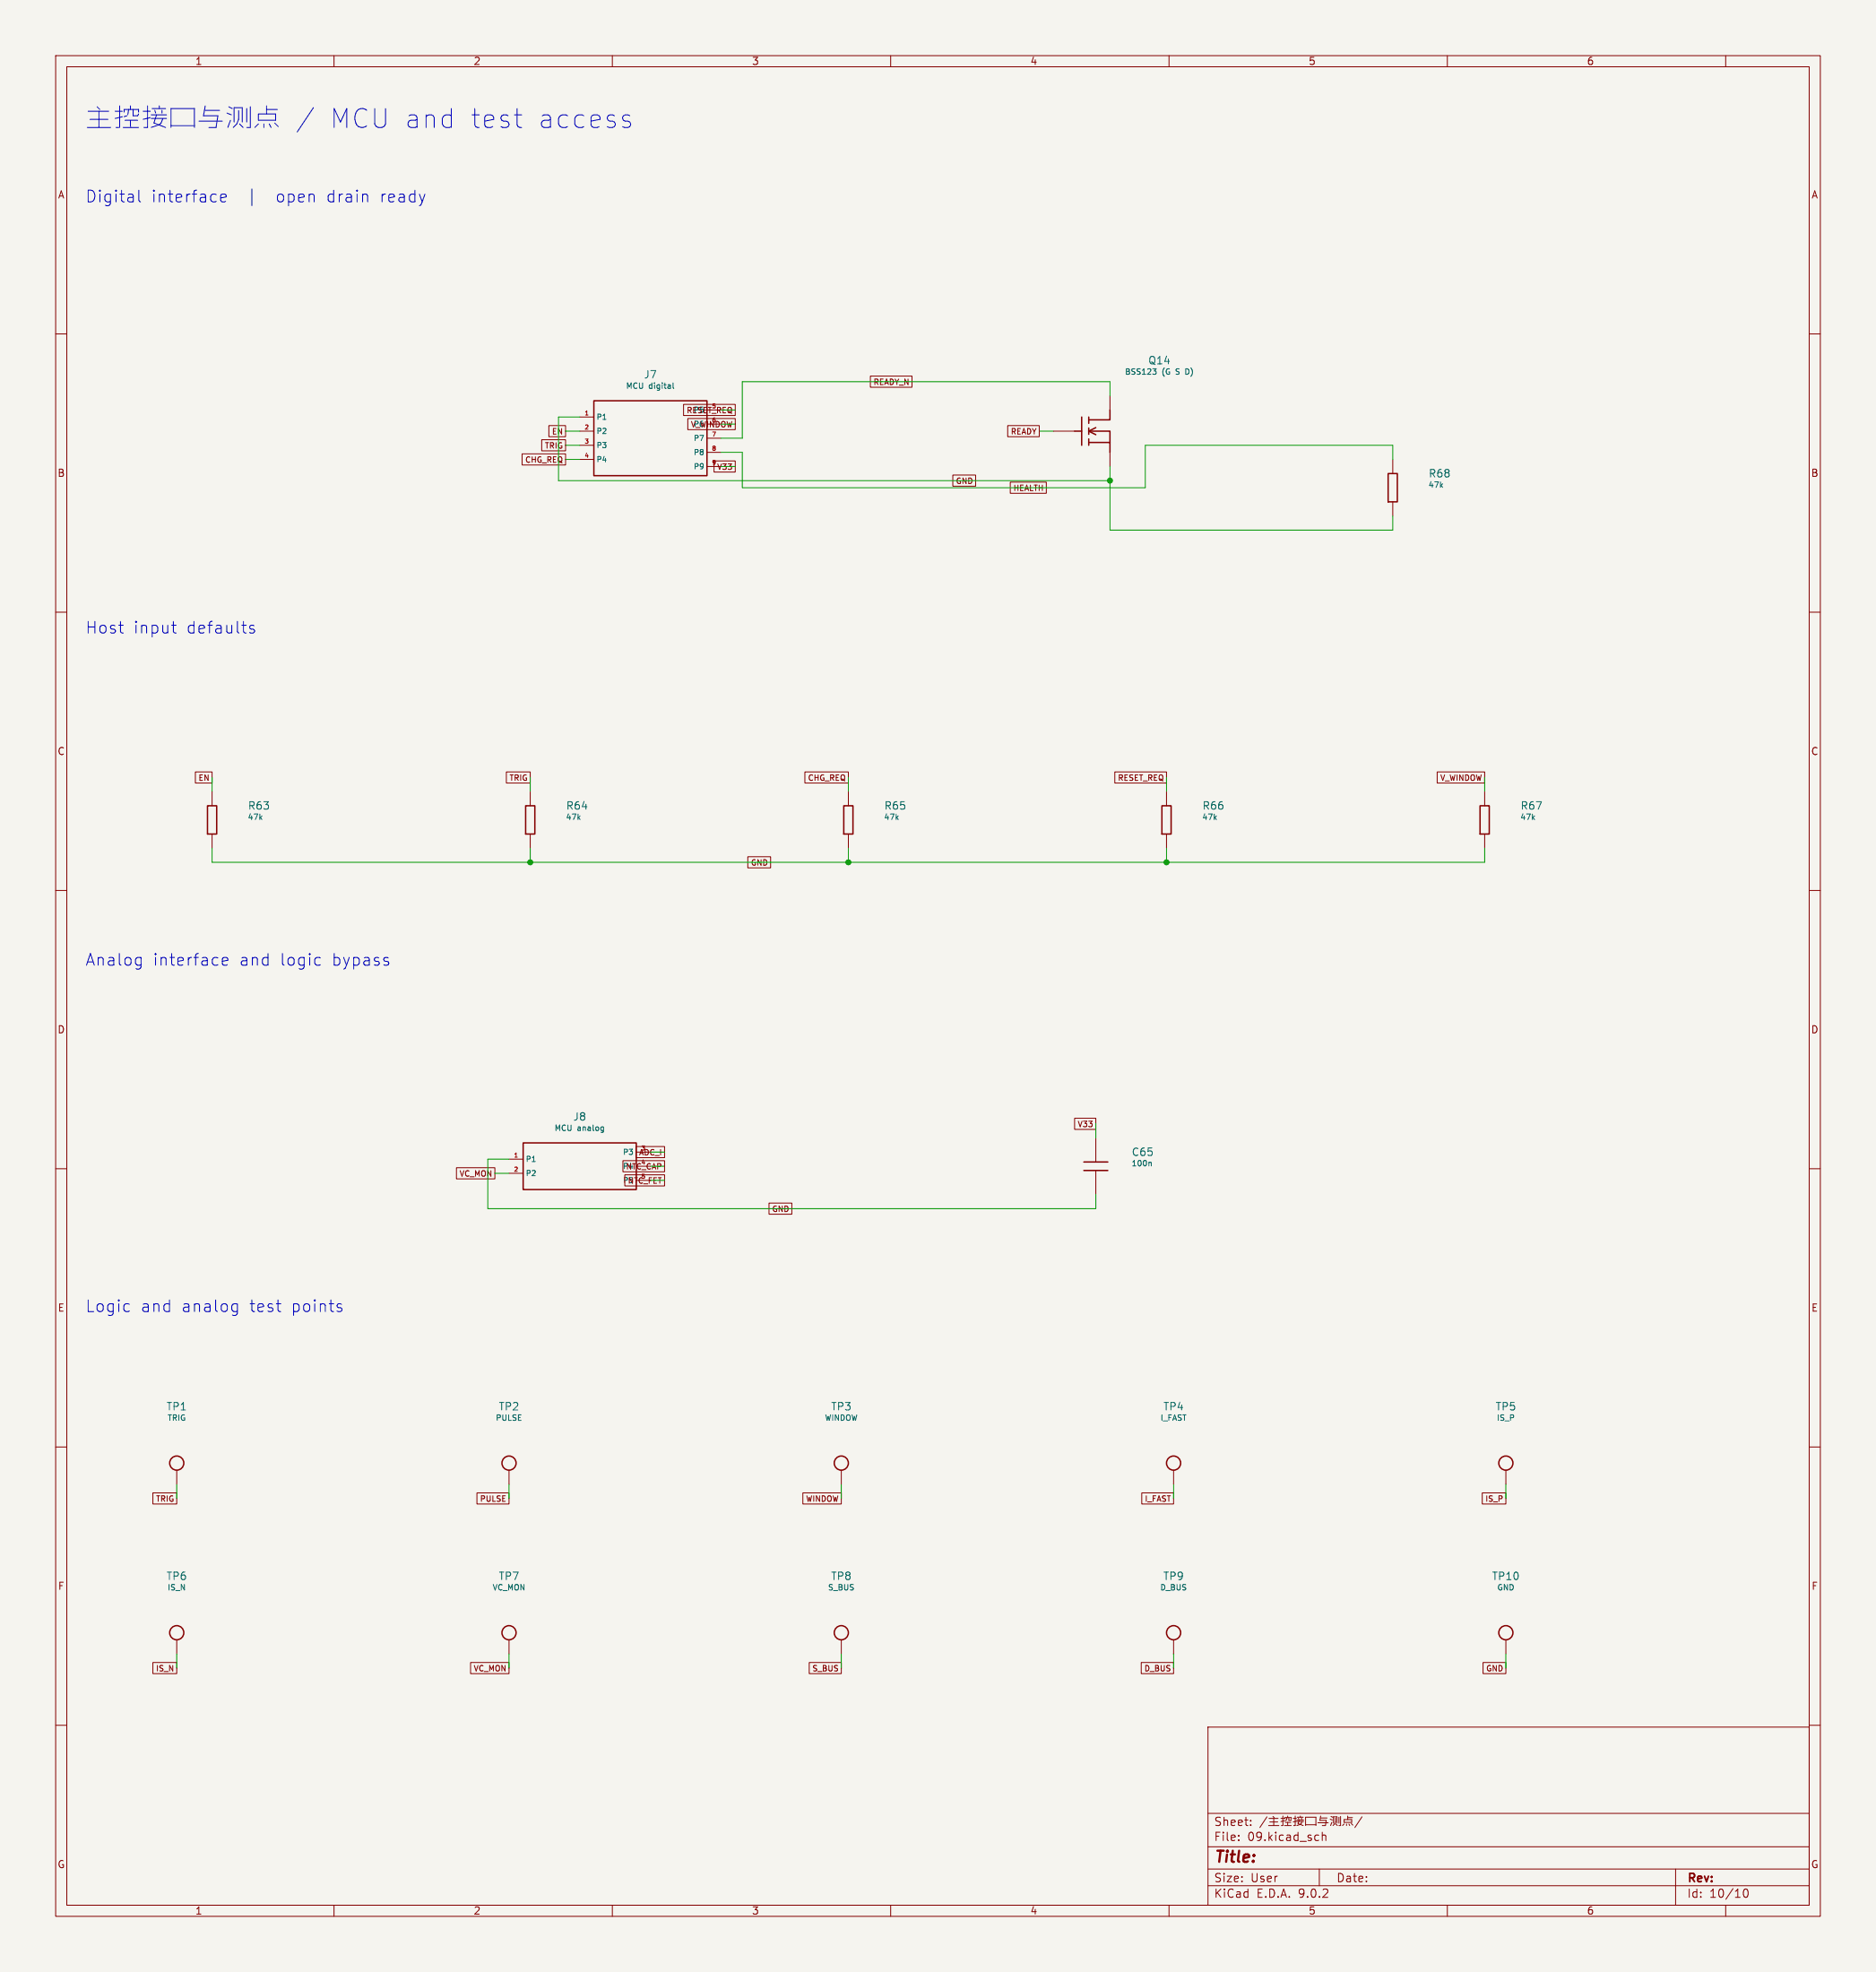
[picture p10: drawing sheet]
<svg xmlns="http://www.w3.org/2000/svg" width="337mm" height="354mm" viewBox="0 0 337 354" stroke-linecap="round" stroke-linejoin="round" font-family="sans-serif">
<path d="M0 0h337v354.3h-337z" fill="#f5f4ef" stroke="#f5f4ef" stroke-width=".16"/>
<g fill="none" stroke="#840000" stroke-width=".16">
<path d="M10 10h317v334.3h-317zM12 12h313v330.3h-313zM60 10v2M110 10v2M160 10v2M210 10v2M260 10v2M310 10v2M10 60h2M97.3 79h4.3v2h-4.3zM98.6 76.5h3v2h-3zM104.1 77.5h2.6"/>
<path d="M104.1 74.9h2.6M122.8 72.7h9.3v2h-9.3zM123.6 75.2h8.5v2h-8.5zM127 73.7h2.5M127 76.2h2.5M127 78.7h2.5M156.4 67.6h7.4v2h-7.4zM181 76.5h5.7v2h-5.7zM189.2 77.5h3.8M199.4 71.1v2.6M325 60h2M93.8 81.5h7.8v2.1h-7.8z"/>
<path d="M104.1 80h2.6M104.1 82.6h2.6M127 81.3h2.5M127 83.8h2.5M128.3 82.8h3.8v2h-3.8zM171.2 85.4h4.1v2h-4.1zM181.5 86.6h6.5v2h-6.5zM199.4 81.3v2.5M250.2 82.6v2.5M250.2 90.2v2.5M10 110h2M325 110h2"/>
<path d="M35.1 138.7h3v2h-3zM91 138.7h4.2v2h-4.2zM144.6 138.7h7.8v2h-7.8zM200.3 138.7h9.2v2h-9.2zM258.2 138.7h8.5v2h-8.5zM38.1 142.2v2.6M38.1 149.9v2.5M95.2 142.2v2.6M95.2 149.9v2.5M134.3 153.9h4.1v2h-4.1zM152.4 142.2v2.6M152.4 149.9v2.5"/>
<path d="M209.5 142.2v2.6M209.5 149.9v2.5M266.7 142.2v2.6M266.7 149.9v2.5M10 160h2M325 160h2M10 210h2M82 209.8h6.9v2h-6.9zM91.4 208.3h2.6M91.4 210.8h2.6M111.9 208.5h7.5v2.1h-7.5zM112.2 211.1h7.2v2h-7.2z"/>
<path d="M114.2 206h5.2v2h-5.2zM114.3 207h2.5M114.3 209.6h2.5M114.3 212.1h2.5M138.1 216.2h4.1v2h-4.1zM193 200.9h3.8v2h-3.8zM196.8 204.5v4.3M196.8 210.3v4.3M325 210h2M10 260h2M27.5 268.2h4.2v2h-4.2zM31.7 264.2v2.5"/>
<path d="M85.7 268.2h5.7v2h-5.7zM91.4 264.2v2.5M144.2 268.2h6.9v2h-6.9zM151.1 264.2v2.5M205.1 268.2h5.7v2h-5.7zM210.8 264.2v2.5M266.3 268.2h4.2v2h-4.2zM270.5 264.2v2.5M325 260h2M27.5 298.7h4.2v2h-4.2zM31.7 294.6v2.6M84.5 298.7h6.9v2h-6.9z"/>
<path d="M91.4 294.6v2.6M145.4 298.7h5.7v2h-5.7zM151.1 294.6v2.6M205 298.7h5.8v2h-5.8zM210.8 294.6v2.6M266.4 298.7h4.1v2h-4.1zM270.5 294.6v2.6M10 310h2M217 310.3h108v32h-108zM325 310h2M217 338.8h108M217 335.8h108"/>
<path d="M217 331.8h108M217 325.8h108M222.5 330.6v.1M222.5 329.8v.1M224.7 327.9v.1M224.7 327.1v.1M227.6 326.4l-1.3 2M227.9 328h1.8M228 326.7h1.6M228.1 327.4h1.4M228.7 326.4l.2 .2M228.8 326.7v1.3"/>
<path d="M230.1 326.7h.6M230.2 328h.2M230.5 326.3v1.7M230.7 327.2l-.6 .1M230.7 328h1.3M230.8 326.8v-.2h1.2v.2M230.9 327.4h1M231 327.1l-.2 .1M231.2 326.6l-.1 .4M231.3 326.3v.3M231.3 327.4v.5M231.5 326.6v.5h.4l.1-.2"/>
<path d="M232.3 326.7h.6M232.7 326.3v1.7h-.3M232.9 327.2l-.6 .2M233 327h1.2M233 327.3h1.2M233 326.5h1.1M233.2 326.7l.1 .2M233.4 327l-.2 .7 .9 .3M233.6 326.3v.2M233.8 326.7v.2M233.9 327.3l-.3 .5-.6 .2M234.5 328v-1.5h1.9v1.5"/>
<path d="M234.5 327.9h1.9M236.7 327.5h1.9M236.7 329.7l.2 .1M236.9 330.6l-.2 .1M237 335.8v3M237.2 326.3l-.1 .8h1.1l-.1 .9h-.6M237.2 326.7h1.2M237.5 329.2v1.5M237.5 329.9l.2-.2 .4 .1 .1 .9M239 326.9l.3 .1M239.1 326.4l.3 .1M239.2 327.4l-.2 .6"/>
<path d="M239.5 327.6v-1.2h.7v1.2M239.9 326.7v.7l-.4 .6M240 327.7l.2 .3M240.5 326.5v1.1M240.8 326.4v1.6h-.3M241.5 326.9h1.3v.5h-1.3zM241.5 327.7l-.3 .3M241.9 327.7v.3M242.1 326.6h.9M242.1 326.3v.6M242.3 327.7l.2 .3M242.7 327.7l.3 .2"/>
<path d="M244.7 326.4l-1.3 2M301 335.8v6.5M313.3 339.6l.4-.2a.94 .94 0 0 1 0 1.5l-.3-.1-.2-.2v-.6zM60 342.3v2M110 342.3v2M160 342.3v2M210 342.3v2M260 342.3v2M310 342.3v2"/>
</g>
<g fill="none" stroke="#840000" stroke-width=".25">
<path d="M106.7 72h20.3v13.5h-20.3zM193 77.5h1.3M194.3 74.9v5.1M195.6 79.5h3.8v1.8M195.6 77.5h3.8v2M195.6 74.9v1.2M195.6 76.9v1.1M195.6 78.9v1.1M196.8 76.8l-1.2 .7 1.2 .6M199.4 73.7v1.7h-3.8M249.4 85.1h1.6v5.1h-1.6zM37.3 144.8h1.6v5.1h-1.6z"/>
<path d="M94.4 144.8h1.7v5.1h-1.7zM151.6 144.8h1.6v5.1h-1.6zM208.7 144.8h1.7v5.1h-1.7zM265.9 144.8h1.6v5.1h-1.6zM94 205.4h20.3v8.3h-20.3zM194.7 208.8h4.3M194.7 210.3h4.3"/>
<circle cx="31.7" cy="262.9" r="1.27"/>
<circle cx="91.4" cy="262.9" r="1.27"/>
<circle cx="151.1" cy="262.9" r="1.27"/>
<circle cx="210.8" cy="262.9" r="1.27"/>
<circle cx="270.5" cy="262.9" r="1.27"/>
<circle cx="31.7" cy="293.4" r="1.27"/>
<circle cx="91.4" cy="293.4" r="1.27"/>
<circle cx="151.1" cy="293.4" r="1.27"/>
<circle cx="210.8" cy="293.4" r="1.27"/>
<circle cx="270.5" cy="293.4" r="1.27"/>
</g>
<path d="M120.9 68.8v.9l.2 .1M207.5 66.6l.2 .2v.3l-.2 .2M207.7 66.3l-.3 .3M213.3 66.3h-.3v1h.3M108.3 202.5h.1M108.4 202.5v.8l-.1 .1M108.4 203.1h-.1M206.5 208.8l.3 .2v.5" fill="none" stroke="#006464" stroke-width=".16"/>
<g fill="none" stroke="#009600" stroke-width=".16">
<path d="M101.6 77.5h2.5M104.1 74.9h-3.8v11.5h99.1M129.5 76.2h2.6M129.5 73.7h2.6M186.7 77.5h2.5M199.4 71.1v-2.5h-66.1v10.1h-3.8M101.6 82.6h2.5M101.6 80h2.5M129.5 83.8h2.6M129.5 81.3h3.8v6.3h72.4v-7.6h44.5v2.6M199.4 83.8v11.5h50.8v-2.6M38.1 139.7v2.5"/>
<path d="M95.2 139.7v2.5M152.4 139.7v2.5M209.5 139.7v2.5M266.7 139.7v2.5M38.1 152.4v2.5h228.6v-2.5M95.2 152.4v2.5M152.4 152.4v2.5M209.5 152.4v2.5M88.9 210.8h2.5M91.4 208.3h-3.8v8.9h109.2v-2.6M116.8 207h2.6M116.8 209.6h2.6"/>
<path d="M116.8 212.1h2.6M196.8 201.9v2.6M31.7 266.7v2.5M91.4 266.7v2.5M151.1 266.7v2.5M210.8 266.7v2.5M270.5 266.7v2.5M31.7 297.2v2.5M91.4 297.2v2.5M151.1 297.2v2.5M210.8 297.2v2.5M270.5 297.2v2.5"/>
</g>
<g fill="none" stroke="#0000c2" stroke-width=".16">
<path d="M15.8 20h3.7M17.4 19.2l.5 .5M17.8 20v2.9M20.7 20h1.3M21.5 19v3.9M23.1 19.7l-.2 .9M23.4 19v.7M23.9 19.7v1.1h.8l.2-.3M25.7 20h1.3M26.5 19v3.9h-.6M27.3 19.5h2.4M27.8 19.8l.2 .5"/>
<path d="M28.6 19v.5M29.1 19.8v.5M36.9 19l-.4 1.8h2.6l-.3 2.1h-1.3M36.9 19.8h2.6M41.1 19.2l.6 .3M42.9 19.8v1.6l-.4 .9-.6 .6M44.3 19.5v2.4M45 19.2v3.7h-.7M47.9 19.7h1.9M47.9 19v1.5M56.3 19.3l-2.9 4.4M65.9 19.8a1.18 1.18 0 0 0-2 .5 1.8 1.8 0 0 0 1 2.6l.8-.2 .2-.1"/>
<path d="M67.3 19.5v2.8l.3 .4 .4 .2h.6l.3-.2 .4-.4v-2.8M81.1 19.5v3.4M92.9 19.5v2.9l.2 .3 .6 .2M15.7 22.9h4.2M16.1 21.4h3.3M20.8 22.9h.5M22 21l-1.3 .3M22.1 22.9h2.8M22.3 20.2v-.5h2.6v.5M22.5 21.6h2.2M22.8 20.8l-.5 .2M23.4 21.6v1.1"/>
<path d="M24.9 34.2v1.8l.3 .3M27 21.1l-1.3 .3M27.2 20.6h2.7M27.2 21.3h2.7M28.1 20.6l-.5 1.5 2.1 .8M29.3 21.3l-.4 .8-.3 .3-1.4 .5M30.7 22.9v-3.4h4.2v3.4M30.7 22.6h4.2M35.7 21.8h4.2M39.6 35.6l1-.2-.1-.4-.6-.1-.3 .3 .1 1 .2 .1 .6-.1M40.8 20.3l.8 .3M41.4 21.6l-.5 1.3"/>
<path d="M42.1 21.9v-2.6h1.4v2.6M43 22.3l.7 .6M45.2 34v3M46.4 20.5h3.1v1.1h-3.1zM46.4 22.3l-.6 .6M47.4 22.3v.6M48.4 22.3l.3 .6M49.3 22.1l.7 .6M60 22.9v-3.4l1.2 2.4 1.1-2.4v3.4M65.9 35l.1 .2v1.1M73.5 20.8l.3-.2h.6l.4 .2 .1 .3v1.8M74.9 21.4l-.3 .2h-.8a.67 .67 0 0 0-.5 .7 .67 .67 0 0 0 .5 .6h.8l.3-.2"/>
<path d="M76.5 21a.84 .84 0 0 1 1.5 .1v1.8M76.5 20.6v2.3M81.1 20.8l-.4-.2h-.6l-.5 .4-.1 .3v1l.3 .4 .3 .2h.6l.4-.2M92.4 20.6h1.3M113.1 20.8l-.3-.2h-.5l-.3 .2-.2 .3 .2 .5 1.1 .3 .2 .4-.2 .4-.3 .2h-.6l-.4-.2M30.8 112.3h.8M31.1 113.4l.1 .2 .4 .1M45.6 112.4l-.5-.1-.3 .3 .1 .3 .7 .2 .1 .2-.1 .3-.2 .1-.6-.1M25.1 172l.2 .1M25.3 172v1.7l-.2 .3M25.3 173.3l-.2 .1M39.9 172.7l1-.2-.1-.4-.6-.1-.3 .3 .1 1 .2 .1 .6-.1"/>
<path d="M56.9 172l.6 .1M57.5 173.3l-.6 .1M69.7 172.8l.1 .2-.1 .3M23 234.3l.2 .1M23.2 235.6l-.2 .1M42 234.3l.6 .1M42.6 234.3v1.7a.57 .57 0 0 1-.7 .4M42.6 235.6l-.6 .1M49.6 234.3h.8M50.2 235.7h.2M60.8 235l.5 .1 .1 .3-.3 .3h-.4M60.8 234.3l.5 .1"/>
</g>
<g fill="#009600" stroke="#009600" stroke-width=".16">
<circle cx="95.2" cy="154.9" r=".46"/>
<circle cx="152.4" cy="154.9" r=".46"/>
<circle cx="209.5" cy="154.9" r=".46"/>
<circle cx="199.4" cy="86.4" r=".46"/>
</g>
<g font-size="4.7" fill="#0000c2">
<text x="83.5" y="23.3">test</text>
<text x="95.4" y="23.3">access</text>
</g>
<g font-size="2.9" fill="#0000c2">
<text x="15.2" y="36.6">Digital</text>
<text x="27.1" y="36.6">interface</text>
<text x="49.5" y="36.6">open</text>
<text x="58.7" y="36.6">drain</text>
<text x="68.3" y="36.6">ready</text>
<text x="15.2" y="114.1">Host</text>
<text x="23.9" y="114.1">input</text>
<text x="33.4" y="114.1">defaults</text>
<text x="15.2" y="173.7">Analog</text>
<text x="27.4" y="173.7">interface</text>
<text x="42.9" y="173.7">and</text>
<text x="50.3" y="173.7">logic</text>
<text x="59.6" y="173.7">bypass</text>
<text x="15.2" y="236">Logic</text>
<text x="25.2" y="236">and</text>
<text x="32.5" y="236">analog</text>
<text x="44.8" y="236">test</text>
<text x="52.3" y="236">points</text>
</g>
<text font-size="2.8" fill="#840000" x="218" y="335.2">Title:</text>
<g font-size="2.1" fill="#840000">
<text x="218" y="328.3">Sheet:</text>
<text x="218" y="331">File:</text>
<text x="224.1" y="331">09.kicad_sch</text>
<text x="218" y="341.2">KiCad</text>
<text x="218" y="338.4">Size:</text>
<text x="224.7" y="338.4">User</text>
<text x="225.7" y="341.2">E.D.A.</text>
<text x="233.3" y="341.2">9.0.2</text>
<text x="240" y="338.4">Date:</text>
<text x="303" y="338.6">Rev:</text>
<text x="303" y="341.2">Id:</text>
<text x="307.1" y="341.2">10/10</text>
</g>
<g font-size="1.9" fill="#006464">
<text x="206.2" y="65.7">Q14</text>
<text x="115.6" y="68.2">J7</text>
<text x="256.6" y="86">R68</text>
<text x="44.5" y="145.7">R63</text>
<text x="101.6" y="145.7">R64</text>
<text x="158.8" y="145.7">R65</text>
<text x="215.9" y="145.7">R66</text>
<text x="273.1" y="145.7">R67</text>
<text x="102.9" y="201.6">J8</text>
<text x="203.2" y="207.9">C65</text>
<text x="29.8" y="253.6">TP1</text>
<text x="89.5" y="253.6">TP2</text>
<text x="149.2" y="253.6">TP3</text>
<text x="208.9" y="253.6">TP4</text>
<text x="268.6" y="253.6">TP5</text>
<text x="29.8" y="284.1">TP6</text>
<text x="89.5" y="284.1">TP7</text>
<text x="149.2" y="284.1">TP8</text>
<text x="208.9" y="284.1">TP9</text>
<text x="267.9" y="284.1">TP10</text>
</g>
<g font-size="1.8" fill="#840000">
<text x="35" y="11.9">1</text>
<text x="85" y="11.9">2</text>
<text x="135" y="11.9">3</text>
<text x="185" y="11.9">4</text>
<text x="235" y="11.9">5</text>
<text x="285" y="11.9">6</text>
<text x="10.3" y="35.9">A</text>
<text x="325.3" y="35.9">A</text>
<text x="10.3" y="85.9">B</text>
<text x="325.3" y="85.9">B</text>
<text x="10.3" y="135.9">C</text>
<text x="325.3" y="135.9">C</text>
<text x="10.3" y="185.9">D</text>
<text x="325.3" y="185.9">D</text>
<text x="10.3" y="235.9">E</text>
<text x="325.3" y="235.9">E</text>
<text x="10.3" y="285.9">F</text>
<text x="325.3" y="285.9">F</text>
<text x="10.3" y="335.9">G</text>
<text x="325.3" y="335.9">G</text>
<text x="35" y="344.2">1</text>
<text x="85" y="344.2">2</text>
<text x="135" y="344.2">3</text>
<text x="185" y="344.2">4</text>
<text x="235" y="344.2">5</text>
<text x="285" y="344.2">6</text>
</g>
<g font-size="1.4" fill="#006464">
<text x="112.4" y="70.1">MCU</text>
<text x="116.6" y="70.1">digital</text>
<text x="202" y="67.5">BSS123</text>
<text x="208.8" y="67.5">(G</text>
<text x="211.5" y="67.5">S</text>
<text x="213.4" y="67.5">D)</text>
<text x="256.5" y="87.9">47k</text>
<text x="44.4" y="147.5">47k</text>
<text x="101.6" y="147.5">47k</text>
<text x="158.7" y="147.5">47k</text>
<text x="215.9" y="147.5">47k</text>
<text x="273" y="147.5">47k</text>
<text x="99.5" y="203.4">MCU</text>
<text x="103.7" y="203.4">analog</text>
<text x="203.2" y="209.8">100n</text>
<text x="30" y="255.5">TRIG</text>
<text x="89" y="255.5">PULSE</text>
<text x="148.1" y="255.5">WINDOW</text>
<text x="208.4" y="255.5">I_FAST</text>
<text x="268.8" y="255.5">IS_P</text>
<text x="30" y="286">IS_N</text>
<text x="88.4" y="286">VC_MON</text>
<text x="148.6" y="286">S_BUS</text>
<text x="208.3" y="286">D_BUS</text>
<text x="268.9" y="286">GND</text>
</g>
<g font-size="1.4" fill="#840000">
<text x="156.8" y="69.4">READY_N</text>
<text x="123.2" y="74.5">RESET_REQ</text>
<text x="124" y="77">V_WINDOW</text>
<text x="94.2" y="83.4">CHG_REQ</text>
<text x="97.7" y="80.8">TRIG</text>
<text x="99" y="78.3">EN</text>
<text x="181.4" y="78.3">READY</text>
<text x="128.7" y="84.6">V33</text>
<text x="171.6" y="87.2">GND</text>
<text x="181.9" y="88.4">HEALTH</text>
<text x="35.5" y="140.5">EN</text>
<text x="91.4" y="140.5">TRIG</text>
<text x="145" y="140.5">CHG_REQ</text>
<text x="200.7" y="140.5">RESET_REQ</text>
<text x="258.6" y="140.5">V_WINDOW</text>
<text x="134.8" y="155.7">GND</text>
<text x="193.5" y="202.7">V33</text>
<text x="114.7" y="207.8">ADC_I</text>
<text x="82.4" y="211.6">VC_MON</text>
<text x="112.3" y="210.4">NTC_CAP</text>
<text x="112.7" y="212.9">NTC_FET</text>
<text x="138.6" y="218">GND</text>
<text x="27.9" y="270">TRIG</text>
<text x="86.1" y="270">PULSE</text>
<text x="144.6" y="270">WINDOW</text>
<text x="205.5" y="270">I_FAST</text>
<text x="266.7" y="270">IS_P</text>
<text x="27.9" y="300.5">IS_N</text>
<text x="85" y="300.5">VC_MON</text>
<text x="145.8" y="300.5">S_BUS</text>
<text x="205.4" y="300.5">D_BUS</text>
<text x="266.8" y="300.5">GND</text>
</g>
<g font-size="1.3" fill="#006464">
<text x="107.1" y="75.6">P1</text>
<text x="107.1" y="78.2">P2</text>
<text x="107.1" y="80.7">P3</text>
<text x="107.1" y="83.3">P4</text>
<text x="124.5" y="79.4">P7</text>
<text x="124.5" y="82">P8</text>
<text x="124.5" y="84.5">P9</text>
<text x="94.4" y="209">P1</text>
<text x="111.8" y="207.7">P3</text>
<text x="94.4" y="211.5">P2</text>
</g>
<g font-size="1.3" fill="#840000">
<text x="124.5" y="74.4">P5</text>
<text x="124.5" y="76.9">P6</text>
<text x="111.8" y="210.3">P4</text>
<text x="111.8" y="212.8">P5</text>
</g>
<g font-size="1.1" fill="#a90000">
<text x="104.9" y="74.7">1</text>
<text x="104.9" y="77.2">2</text>
<text x="127.8" y="73.4">5</text>
<text x="127.8" y="75.9">6</text>
<text x="104.9" y="79.8">3</text>
<text x="104.9" y="82.3">4</text>
<text x="127.8" y="78.5">7</text>
<text x="127.8" y="81">8</text>
<text x="127.8" y="83.6">9</text>
<text x="92.2" y="208">1</text>
<text x="115.1" y="206.8">3</text>
<text x="92.2" y="210.6">2</text>
</g>
<g font-size="1.1" fill="#840000">
<text x="115.1" y="209.3">4</text>
<text x="115.1" y="211.8">5</text>
</g>
</svg>
